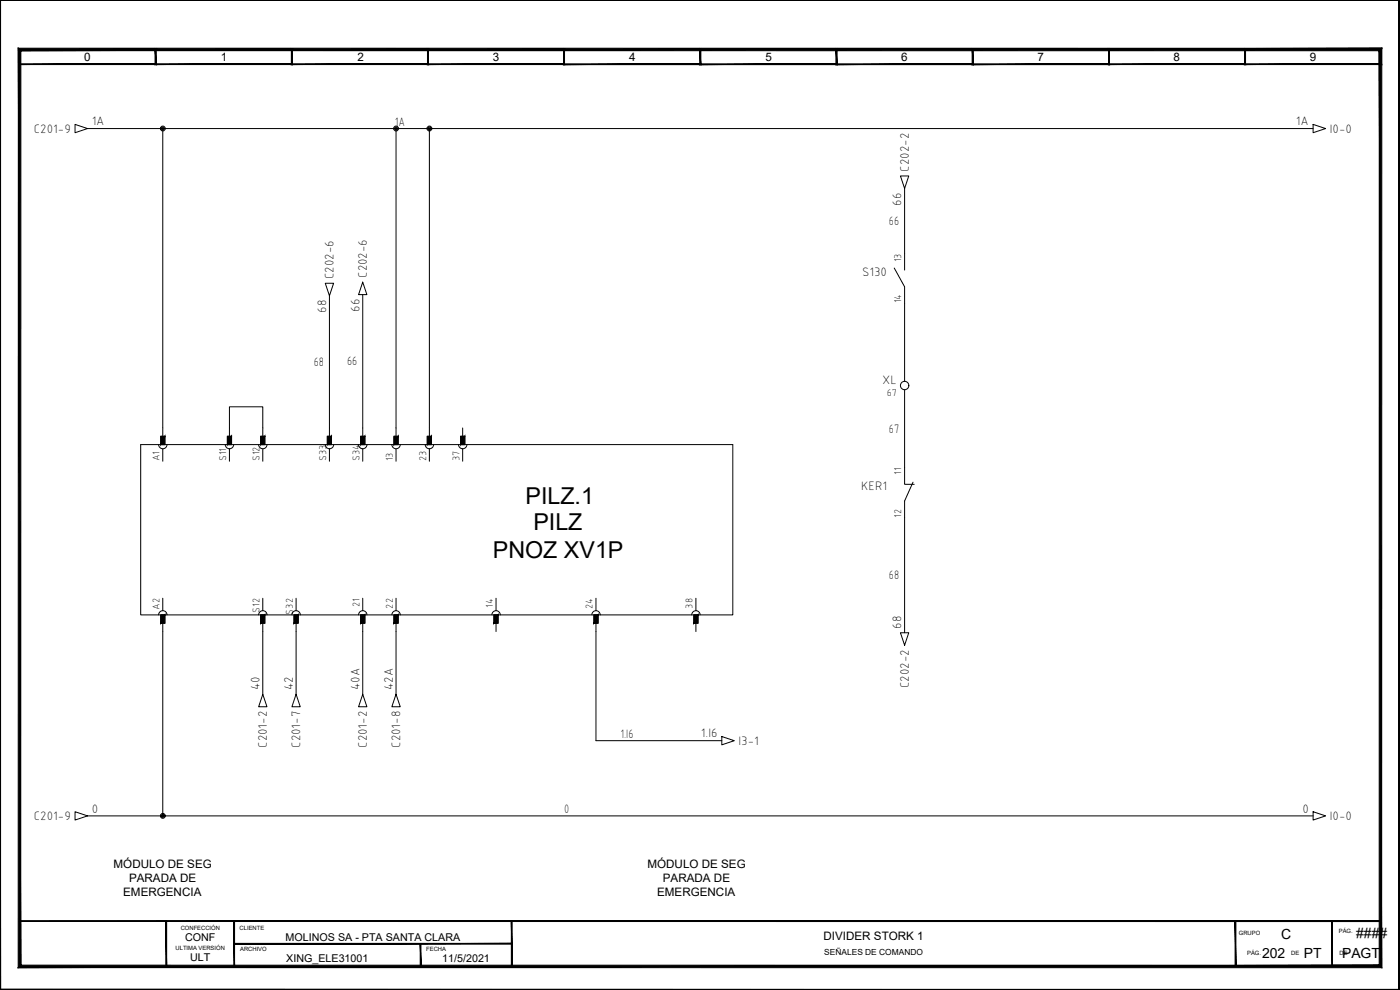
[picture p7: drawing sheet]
<svg xmlns="http://www.w3.org/2000/svg" width="420mm" height="297mm" viewBox="0 0 420 297" stroke-linecap="round" stroke-linejoin="round" font-family="sans-serif">
<g fill="#000" stroke="#000" stroke-width=".3">
<path d="M0 .1h419.9zM0 .1h419.9z"/>
<path d="M5.7 19.4h41.1l-.2-.3zM5.9 19.1h40.7l-40.9 .3zM5.7 14.7v4.7l.2-.3zM5.7 14.7l.2 .3v4.1zM5.7 14.7l.2 .3 40.9-.3zM5.9 15l40.9-.3-.2 .3zM46.8 14.7l-.2 .3 .2 4.4zM46.6 15l.2 4.4-.2-.3z"/>
<path d="M46.6 19.4h41.1l-.2-.3zM46.6 19.4l.2-.3h40.7zM46.6 14.7v4.7l.2-.3zM46.6 14.7l.2 .3v4.1zM46.6 14.7l.2 .3 40.9-.3zM46.8 15l40.9-.3-.2 .3zM87.7 14.7l-.2 .3 .2 4.4zM87.5 15l.2 4.4-.2-.3z"/>
<path d="M87.5 19.4h41.1l-.2-.3zM87.7 19.1h40.7l-40.9 .3zM87.5 14.7v4.7l.2-.3zM87.5 14.7l.2 .3v4.1zM87.5 14.7l.2 .3 40.9-.3zM87.7 15l40.9-.3-.2 .3zM128.6 14.7l-.2 .3 .2 4.4zM128.4 15l.2 4.4-.2-.3z"/>
<path d="M128.3 19.4h41.1l-.2-.3zM128.5 19.1h40.7l-40.9 .3zM128.3 14.7v4.7l.2-.3zM128.3 14.7l.2 .3v4.1zM128.3 14.7l.2 .3 40.9-.3zM128.5 15l40.9-.3-.2 .3zM169.4 14.7l-.2 .3 .2 4.4zM169.2 15l.2 4.4-.2-.3z"/>
<path d="M169.2 19.4h41.1l-.2-.2zM169.2 19.4l.2-.2h40.7zM169.2 14.7v4.7l.2-.2zM169.2 14.7l.2 .3v4.2zM169.2 14.7l.2 .3 40.9-.3zM169.4 15l40.9-.3-.2 .3zM210.3 14.7l-.2 .3 .2 4.4zM210.1 15l.2 4.4-.2-.2z"/>
<path d="M210 19.4h41.2l-.3-.2zM210.3 19.2h40.6l-40.9 .2zM210 14.7v4.7l.3-.2zM210 14.7l.3 .3v4.2zM210 14.7l.3 .3 40.9-.3zM210.3 15l40.9-.3-.3 .3zM251.2 14.7l-.3 .3 .3 4.4zM250.9 15l.3 4.4-.3-.2z"/>
<path d="M250.9 19.4h41.2l-.3-.2zM250.9 19.4l.3-.2h40.6zM250.9 14.7v4.7l.3-.2zM250.9 14.7l.3 .3v4.2zM250.9 14.7l.3 .3 40.9-.3zM251.2 15l40.9-.3-.3 .3zM292.1 14.7l-.3 .3 .3 4.4zM291.8 15l.3 4.4-.3-.2z"/>
<path d="M291.8 19.4h41.1l-.2-.2zM291.8 19.4l.2-.2h40.7zM291.8 14.7v4.7l.2-.2zM291.8 14.7l.2 .3v4.2zM291.8 14.7l.2 .3 40.9-.3zM292 15l40.9-.3-.2 .3zM332.9 14.7l-.2 .3 .2 4.4zM332.7 15l.2 4.4-.2-.2z"/>
<path d="M332.7 19.4h41.1l-.2-.3zM332.9 19.1h40.7l-40.9 .3zM332.7 14.7v4.7l.2-.3zM332.7 14.7l.2 .3v4.1zM332.7 14.7l.2 .3 40.9-.3zM332.9 15l40.9-.3-.2 .3zM373.8 14.7l-.2 .3 .2 4.4zM373.6 15l.2 4.4-.2-.3z"/>
<path d="M373.5 19.4h41.1l-.2-.3zM373.5 19.4l.2-.3h40.7zM373.5 14.7v4.7l.2-.3zM373.5 14.7l.2 .3v4.1zM373.5 14.7l.2 .3 40.9-.3zM373.7 15l40.9-.3-.2 .3zM414.6 14.7l-.2 .3 .2 4.4zM414.4 15l.2 4.4-.2-.3z"/>
<path d="M419.9 .1v296.7zM419.9 .1l.1 296.8zM419.9 .1l.1 296.8z"/>
<path d="M48.2 130.9h1.3l-1.3 2.5zM49.5 130.9l-1.3 2.5h1.3z"/>
<path d="M68.2 130.9h1.3l-1.3 2.5zM69.5 130.9l-1.3 2.5h1.3z"/>
<path d="M78.2 130.9h1.3l-1.3 2.5zM79.5 130.9l-1.3 2.5h1.3z"/>
<path d="M98.2 130.9h1.3l-1.3 2.5zM99.5 130.9l-1.3 2.5h1.3z"/>
<path d="M108.2 130.9h1.3l-1.3 2.5zM109.5 130.9l-1.3 2.5h1.3z"/>
<path d="M118.2 130.9h1.3l-1.3 2.5zM119.5 130.9l-1.3 2.5h1.3z"/>
<path d="M128.2 130.9h1.3l-1.3 2.5zM129.5 130.9l-1.3 2.5h1.3z"/>
<path d="M138.2 130.9h1.3l-1.3 2.5zM139.5 130.9l-1.3 2.5h1.3z"/>
<path d="M49.5 184.5v2.5h-1.3zM48.2 184.5v2.5l1.3-2.5z"/>
<path d="M79.5 184.5v2.5h-1.3zM78.2 184.5v2.5l1.3-2.5z"/>
<path d="M89.5 184.5v2.5h-1.3zM88.2 184.5v2.5l1.3-2.5z"/>
<path d="M109.5 184.5v2.5h-1.3zM108.2 184.5v2.5l1.3-2.5z"/>
<path d="M119.5 184.5v2.5h-1.3zM118.2 184.5v2.5l1.3-2.5z"/>
<path d="M149.5 184.5v2.5h-1.3zM148.2 184.5v2.5l1.3-2.5z"/>
<path d="M179.5 184.5v2.5h-1.3zM178.2 184.5v2.5l1.3-2.5z"/>
<path d="M209.5 184.5v2.5h-1.3zM208.2 184.5v2.5l1.3-2.5z"/>
<path d="M5.8 276.3v.2l408.5-.2zM5.8 276.5l408.5-.2v.2z"/>
<path d="M0 .1v296.9l.2-.2zM0 .1h.2v296.7z"/>
<path d="M5.5 290.3l408.4-.7h-407.7zM5.5 290.3l408.4-.7 .8 .8zM413.9 15.2v274.4l.8 .8zM413.9 15.2l.8-.7v275.9zM6.3 15.2h407.6l.8-.7zM5.5 14.5h409.2l-408.4 .7zM5.5 14.5l.7 275.1 .1-274.4zM5.5 14.5l.7 275.1-.7 .7z"/>
<path d="M49.8 276.4v13.6h.2zM49.8 276.4h.2v13.6z"/>
<path d="M70.2 276.4v13.6h.2zM70.2 276.4h.2v13.6z"/>
<path d="M70.3 283v.3l83.3-.3zM70.3 283.3l83.3-.3v.3z"/>
<path d="M126.1 283.2v6.8h.2zM126.1 283.2h.2v6.8z"/>
<path d="M153.5 276.4v13.7h.2zM153.5 276.4h.2v13.7z"/>
<path d="M370.7 276.4v13.6h.2zM370.7 276.4h.2v13.6z"/>
<path d="M399.7 276.4v13.6h.2zM399.7 276.4h.2v13.6z"/>
<path d="M.2 296.8l419.8 .1zM.2 296.8l419.8 .1-420 .1zM0 297l420-.1zM0 297h420z"/>
</g>
<g fill="none" stroke="#000" stroke-width=".3">
<path d="M0 .1v296.9h420M22.5 37.3l3.8 1.3-3.8 1.2zM26.3 38.6h367.8M48.9 38.6v92.3M118.9 38.6v92.3M128.9 38.6v92.3M394.1 37.3l3.7 1.3-3.7 1.2zM270.2 52.8h2.5l-1.2 3.7zM271.5 56.5v24.5M97.6 85h2.5l-1.2 3.7zM98.9 88.7v42.2M108.9 84.7l1.2 3.7h-2.5z"/>
<path d="M108.9 88.4v42.5M268.4 80.4l3.1 5.6v28.4M271.5 116.9v28.4h2.9M42.2 133.4h177.7v51.1h-177.7zM47.6 133.4a1.26 1.26 0 0 0 1.3 1.2 1.26 1.26 0 0 0 1.2-1.2M48.2 130.9h1.3v2.5h-1.3zM48.9 134.6v3.8M67.6 133.4a1.26 1.26 0 0 0 1.3 1.2 1.26 1.26 0 0 0 1.2-1.2M68.2 130.9h1.3v2.5h-1.3zM68.9 130.9v-8.8h10v8.8M68.9 134.6v3.8M77.6 133.4a1.26 1.26 0 0 0 1.3 1.2 1.26 1.26 0 0 0 1.2-1.2"/>
<path d="M78.2 130.9h1.3v2.5h-1.3zM78.9 134.6v3.8M97.6 133.4a1.26 1.26 0 0 0 1.3 1.2 1.26 1.26 0 0 0 1.2-1.2M98.2 130.9h1.3v2.5h-1.3zM98.9 134.6v3.8M107.6 133.4a1.26 1.26 0 0 0 1.3 1.2 1.26 1.26 0 0 0 1.2-1.2M108.2 130.9h1.3v2.5h-1.3zM108.9 134.6v3.8M117.6 133.4a1.26 1.26 0 0 0 1.3 1.2 1.26 1.26 0 0 0 1.2-1.2M118.2 130.9h1.3v2.5h-1.3zM118.9 134.6v3.8M127.6 133.4a1.26 1.26 0 0 0 1.3 1.2 1.26 1.26 0 0 0 1.2-1.2"/>
<path d="M128.2 130.9h1.3v2.5h-1.3zM128.9 134.6v3.8M137.6 133.4a1.26 1.26 0 0 0 1.3 1.2 1.26 1.26 0 0 0 1.2-1.2M138.2 130.9h1.3v2.5h-1.3zM138.9 128.4v2.5M138.9 134.6v3.8M274 144.7l-2.5 5.6v39.6M48.9 179.5v3.7M78.9 179.5v3.7M88.9 179.5v3.7M108.9 179.5v3.7M118.9 179.5v3.7"/>
<path d="M148.9 179.5v3.7M178.9 179.5v3.7M208.9 179.5v3.7M47.6 184.5a1.26 1.26 0 0 1 1.3-1.3 1.26 1.26 0 0 1 1.2 1.3M48.2 184.5h1.3v2.5h-1.3zM48.9 187v57.8M77.6 184.5a1.26 1.26 0 0 1 1.3-1.3 1.26 1.26 0 0 1 1.2 1.3M78.2 184.5h1.3v2.5h-1.3zM78.9 187v21.3M87.6 184.5a1.26 1.26 0 0 1 1.3-1.3 1.26 1.26 0 0 1 1.2 1.3M88.2 184.5h1.3v2.5h-1.3zM88.9 187v21.3"/>
<path d="M107.6 184.5a1.26 1.26 0 0 1 1.3-1.3 1.26 1.26 0 0 1 1.2 1.3M108.2 184.5h1.3v2.5h-1.3zM108.9 187v21.3M117.6 184.5a1.26 1.26 0 0 1 1.3-1.3 1.26 1.26 0 0 1 1.2 1.3M118.2 184.5h1.3v2.5h-1.3zM118.9 187v21.3M147.6 184.5a1.26 1.26 0 0 1 1.3-1.3 1.26 1.26 0 0 1 1.2 1.3M148.2 184.5h1.3v2.5h-1.3zM148.9 187v2.5M177.6 184.5a1.26 1.26 0 0 1 1.3-1.3 1.26 1.26 0 0 1 1.2 1.3M178.2 184.5h1.3v2.5h-1.3zM178.9 187v35.2h37.7"/>
<path d="M207.6 184.5a1.26 1.26 0 0 1 1.3-1.3 1.26 1.26 0 0 1 1.2 1.3M208.2 184.5h1.3v2.5h-1.3zM208.9 187v2.5M270.2 189.9h2.5l-1.2 3.7zM78.9 208.3l1.2 3.8h-2.5zM88.9 208.3l1.2 3.8h-2.5zM108.9 208.3l1.2 3.8h-2.5zM118.9 208.3l1.2 3.8h-2.5zM216.6 221l3.8 1.2-3.8 1.3zM22.5 243.6l3.8 1.2-3.8 1.2zM26.3 244.8h367.8M394.1 243.6l3.7 1.2-3.7 1.2z"/>
<path d="M5.8 276.4h44.1v13.6h-44.1z"/>
<circle cx="48.9" cy="38.6" r=".73"/>
<circle cx="48.9" cy="38.6" r=".46"/>
<circle cx="48.9" cy="38.6" r=".22"/>
<circle cx="118.9" cy="38.6" r=".73"/>
<circle cx="118.9" cy="38.6" r=".46"/>
<circle cx="118.9" cy="38.6" r=".22"/>
<circle cx="128.9" cy="38.6" r=".73"/>
<circle cx="128.9" cy="38.6" r=".46"/>
<circle cx="128.9" cy="38.6" r=".22"/>
<circle cx="271.5" cy="115.7" r="1.26"/>
<circle cx="48.9" cy="244.8" r=".73"/>
<circle cx="48.9" cy="244.8" r=".46"/>
<circle cx="48.9" cy="244.8" r=".22"/>
</g>
<g font-size="7">
<text x="157.7" y="151.3">PILZ.1</text>
<text x="160.1" y="159.1">PILZ</text>
<text x="147.9" y="167.5">PNOZ XV1P</text>
</g>
<g font-size="4.2">
<text x="384.5" y="281.6">C</text>
<text x="407" y="281.3">####</text>
<text x="378.8" y="287.5">202</text>
<text x="391.3" y="287.5">PT</text>
<text x="402.8" y="287.5">PAGT</text>
</g>
<g font-size="3.9">
<text x="10.2" y="39.8">C201-9</text>
<text x="27.5" y="37.6">1A</text>
<text x="118.5" y="37.8">1A</text>
<text x="388.9" y="37.6">1A</text>
<text x="399.1" y="39.8">I0-0</text>
<text x="272.7" y="51.5" transform="rotate(-90 272.7 51.5)">C202-2</text>
<text x="270.5" y="61.7" transform="rotate(-90 270.5 61.7)">66</text>
<text x="266.8" y="67.5">66</text>
<text x="100.1" y="83.7" transform="rotate(-90 100.1 83.7)">C202-6</text>
<text x="110.1" y="83.4" transform="rotate(-90 110.1 83.4)">C202-6</text>
<text x="258.7" y="82.8">S130</text>
<text x="97.9" y="93.9" transform="rotate(-90 97.9 93.9)">68</text>
<text x="107.9" y="93.5" transform="rotate(-90 107.9 93.5)">66</text>
<text x="94.1" y="109.8">68</text>
<text x="104.1" y="109.7">66</text>
<text x="264.8" y="115.2">XL</text>
<text x="266.8" y="129.9">67</text>
<text x="258.5" y="147.1">KER1</text>
<text x="266.8" y="173.8">68</text>
<text x="270.5" y="188.6" transform="rotate(-90 270.5 188.6)">68</text>
<text x="77.9" y="207.1" transform="rotate(-90 77.9 207.1)">40</text>
<text x="87.9" y="207.1" transform="rotate(-90 87.9 207.1)">42</text>
<text x="107.9" y="207.1" transform="rotate(-90 107.9 207.1)">40A</text>
<text x="117.9" y="207.1" transform="rotate(-90 117.9 207.1)">42A</text>
<text x="272.7" y="206.5" transform="rotate(-90 272.7 206.5)">C202-2</text>
<text x="186.2" y="221.5">1.I6</text>
<text x="210.4" y="221.2">1.I6</text>
<text x="80.1" y="224.4" transform="rotate(-90 80.1 224.4)">C201-2</text>
<text x="90.1" y="224.4" transform="rotate(-90 90.1 224.4)">C201-7</text>
<text x="110.1" y="224.4" transform="rotate(-90 110.1 224.4)">C201-2</text>
<text x="120.1" y="224.4" transform="rotate(-90 120.1 224.4)">C201-8</text>
<text x="221.6" y="223.5">I3-1</text>
<text x="27.5" y="243.8">0</text>
<text x="169.4" y="244">0</text>
<text x="390.9" y="243.8">0</text>
<text x="10.2" y="246">C201-9</text>
<text x="399.1" y="246">I0-0</text>
</g>
<g font-size="3.5">
<text x="25.3" y="18.4">0</text>
<text x="66.3" y="18.4">1</text>
<text x="107.3" y="18.4">2</text>
<text x="147.9" y="18.4">3</text>
<text x="188.8" y="18.4">4</text>
<text x="229.7" y="18.4">5</text>
<text x="270.5" y="18.4">6</text>
<text x="311.4" y="18.4">7</text>
<text x="352.2" y="18.4">8</text>
<text x="393.1" y="18.4">9</text>
<text x="34.1" y="260.4">MÓDULO DE SEG</text>
<text x="194.3" y="260.4">MÓDULO DE SEG</text>
<text x="37" y="268.8">EMERGENCIA</text>
<text x="38.7" y="264.6">PARADA DE</text>
<text x="197.2" y="268.8">EMERGENCIA</text>
<text x="198.9" y="264.6">PARADA DE</text>
<text x="247.1" y="282.1">DIVIDER STORK 1</text>
</g>
<g font-size="3.2">
<text x="55.5" y="282.3">CONF</text>
<text x="85.7" y="282.3">MOLINOS SA - PTA SANTA CLARA</text>
<text x="57" y="288.3">ULT</text>
<text x="85.9" y="288.6">XING_ELE31001</text>
<text x="132.7" y="288.6">11/5/2021</text>
</g>
<g font-size="3.1">
<text x="270.5" y="78.7" transform="rotate(-90 270.5 78.7)">13</text>
<text x="270.5" y="91" transform="rotate(-90 270.5 91)">14</text>
<text x="266.1" y="118.9">67</text>
<text x="47.9" y="138.4" transform="rotate(-90 47.9 138.4)">A1</text>
<text x="67.9" y="138.4" transform="rotate(-90 67.9 138.4)">S11</text>
<text x="77.9" y="138.4" transform="rotate(-90 77.9 138.4)">S12</text>
<text x="97.9" y="138.4" transform="rotate(-90 97.9 138.4)">S33</text>
<text x="107.9" y="138.4" transform="rotate(-90 107.9 138.4)">S34</text>
<text x="117.9" y="138.4" transform="rotate(-90 117.9 138.4)">13</text>
<text x="127.9" y="138.4" transform="rotate(-90 127.9 138.4)">23</text>
<text x="137.9" y="138.4" transform="rotate(-90 137.9 138.4)">37</text>
<text x="270.5" y="142.5" transform="rotate(-90 270.5 142.5)">11</text>
<text x="270.5" y="155.3" transform="rotate(-90 270.5 155.3)">12</text>
<text x="47.9" y="183.1" transform="rotate(-90 47.9 183.1)">A2</text>
<text x="77.9" y="183.9" transform="rotate(-90 77.9 183.9)">S12</text>
<text x="87.9" y="184.4" transform="rotate(-90 87.9 184.4)">S32</text>
<text x="107.9" y="182.2" transform="rotate(-90 107.9 182.2)">21</text>
<text x="117.9" y="182.6" transform="rotate(-90 117.9 182.6)">22</text>
<text x="147.9" y="182.4" transform="rotate(-90 147.9 182.4)">14</text>
<text x="177.9" y="182.8" transform="rotate(-90 177.9 182.8)">24</text>
<text x="207.9" y="182.6" transform="rotate(-90 207.9 182.6)">38</text>
</g>
<text font-size="2.5" x="247.4" y="286.6">SEÑALES DE COMANDO</text>
<g font-size="1.8">
<text x="54.2" y="279">CONFECCIÓN</text>
<text x="71.9" y="279">CLIENTE</text>
<text x="371.8" y="280.6">GRUPO</text>
<text x="401.8" y="279.8">PÁG.</text>
<text x="52.7" y="285">ULTIMA VERSIÓN</text>
<text x="72.1" y="285.3">ARCHIVO</text>
<text x="127.9" y="285.3">FECHA</text>
<text x="374.3" y="286.6">PÁG.</text>
<text x="387.5" y="286.6">DE</text>
<text x="402" y="286.6">DE</text>
</g>
</svg>
